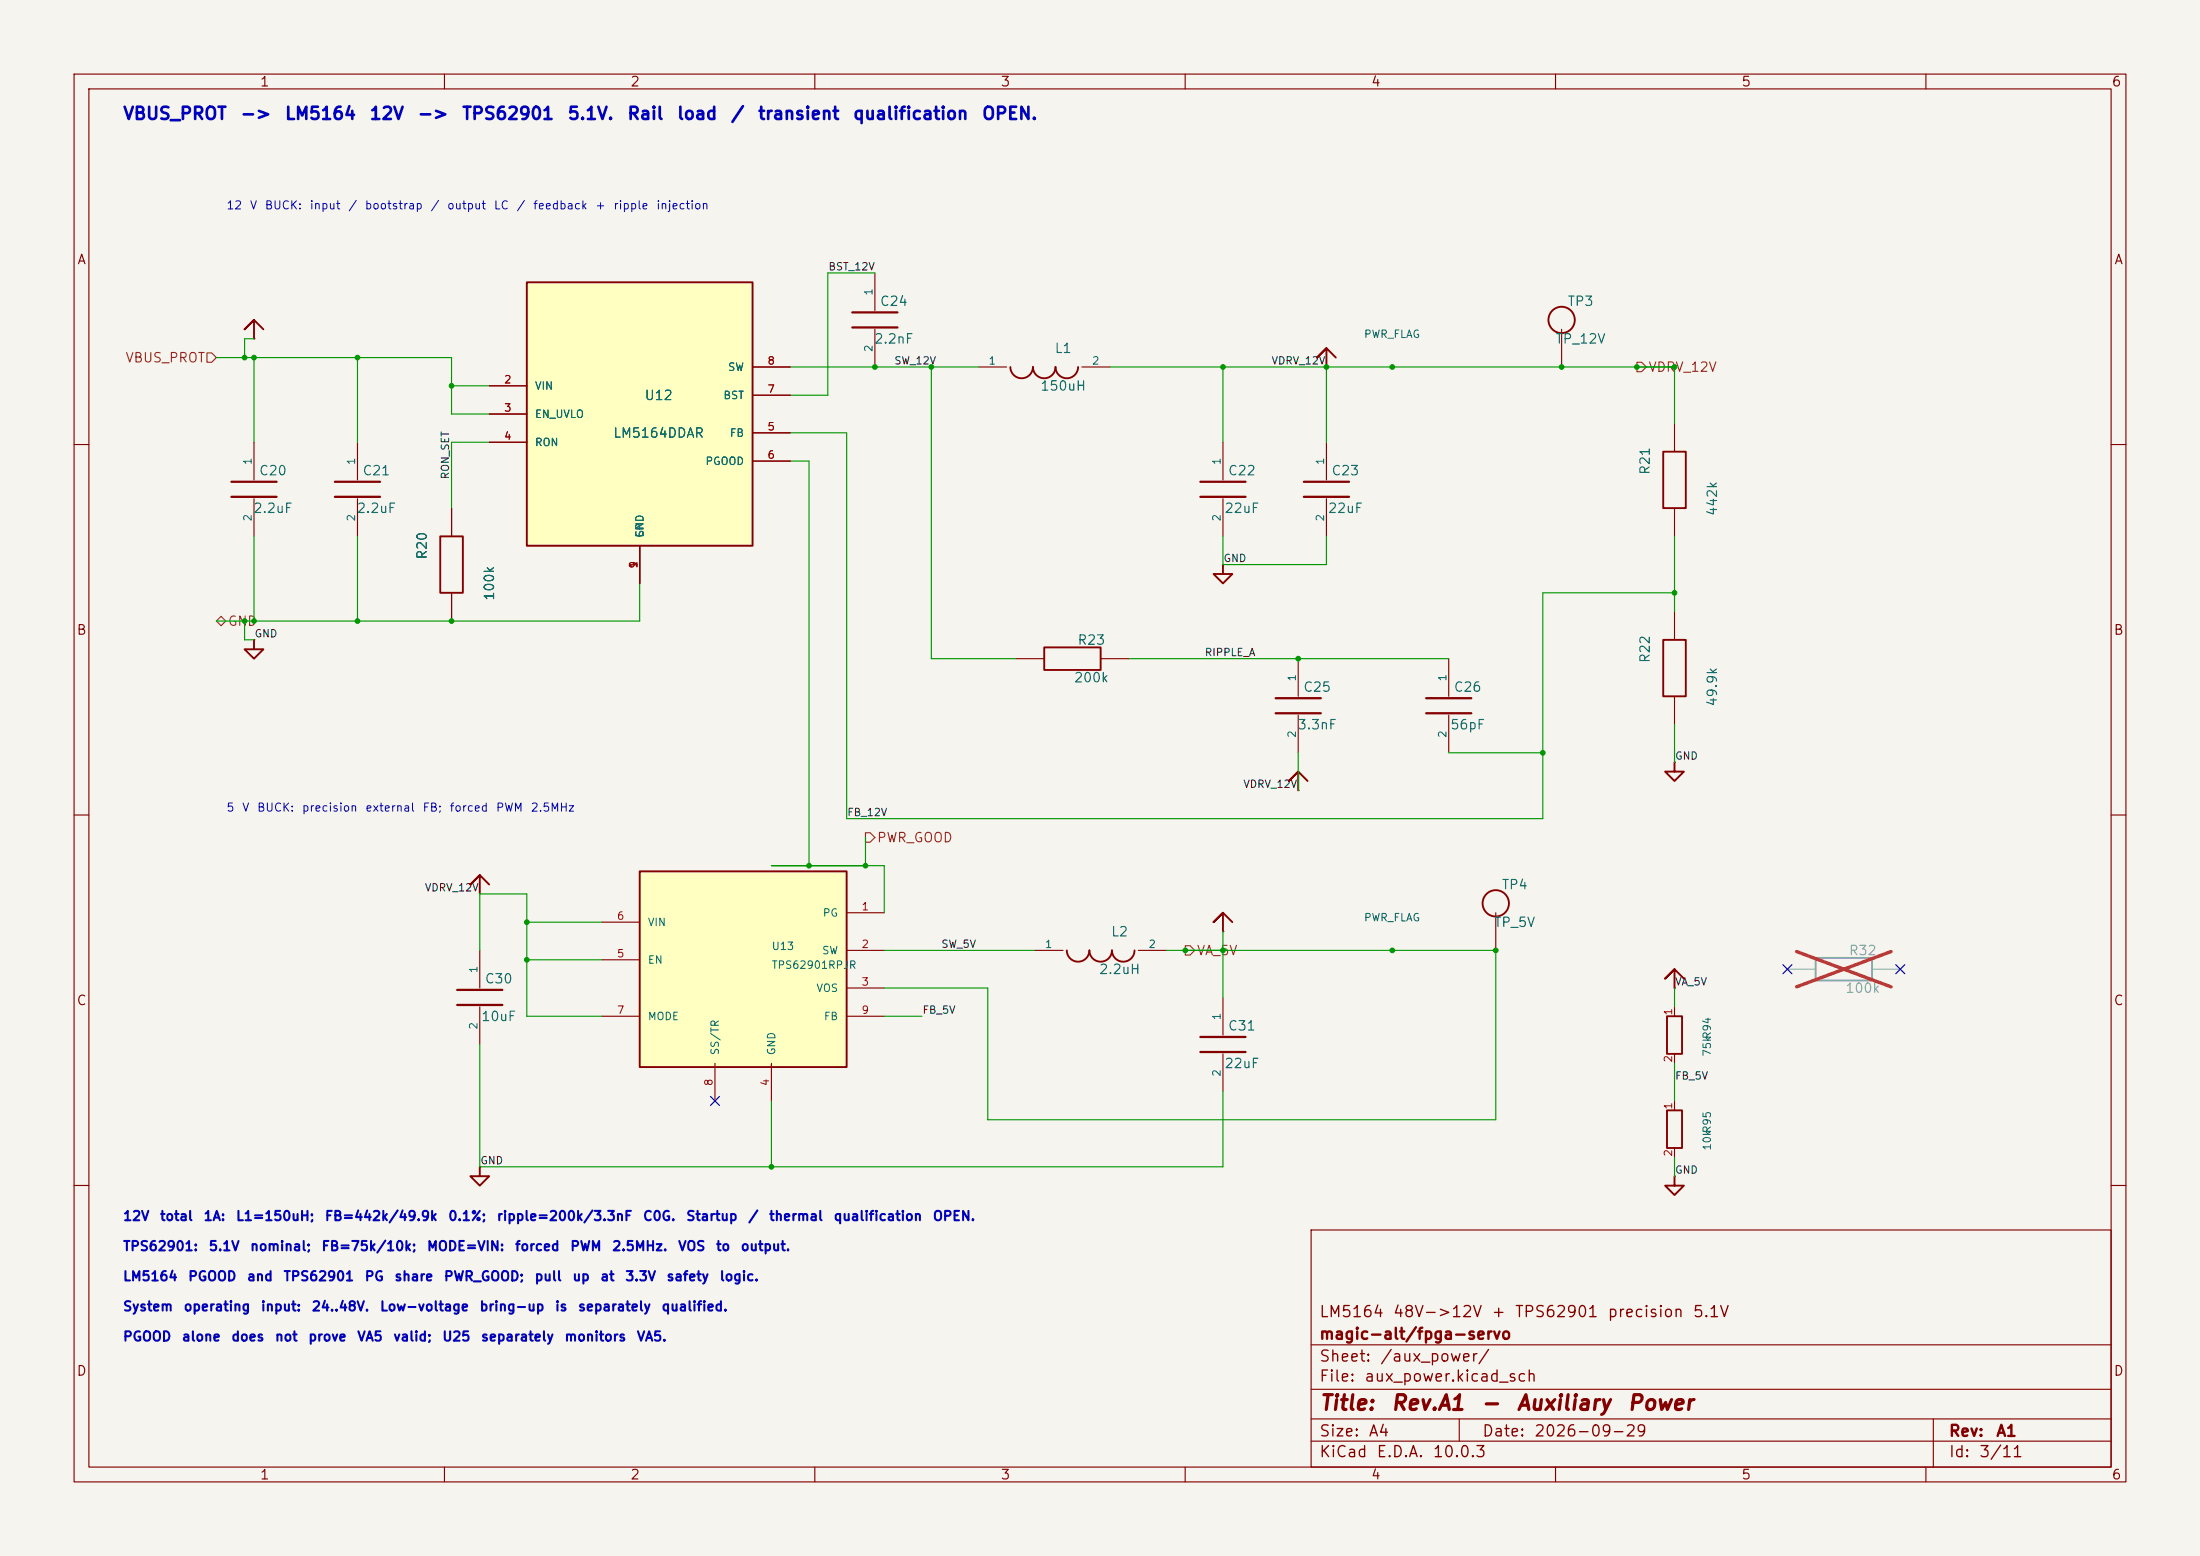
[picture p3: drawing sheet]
<svg xmlns="http://www.w3.org/2000/svg" width="297mm" height="210mm" viewBox="0 0 297 210" stroke-linecap="round" stroke-linejoin="round" font-family="sans-serif">
<path d="M0 0h297v210h-297z" fill="#f5f4ef" stroke="#f5f4ef" stroke-width=".14"/>
<g fill="none" stroke="#840000" stroke-width=".15">
<path d="M10 10h277v190h-277zM12 12h273v186h-273zM60 10v2M110 10v2M160 10v2M210 10v2M260 10v2M34.3 45.7h.1M48.3 59.7v5.1M165.1 59.7v5.1M179.1 49.5h.1M179.1 59.7v5.1"/>
<path d="M10 60h2M48.3 67.3v5.1M61 68.6v3.8M165.1 67.3v5.1M179.1 67.3v5.1M285 60h2M34.3 86.4h.1M61 80v3.8M137.2 88.9h3.8M148.6 88.9h3.8M175.3 88.9v5.1M175.3 96.5v5.1"/>
<path d="M195.6 88.9v5.1M195.6 96.5v5.1M10 110h2M175.3 106.7h.1M285 110h2M64.8 120.7h.1M165.1 134.6v5.1M226.1 133.4h.1M165.1 142.2v5.1M226.1 158.8h.1M226.1 148.6v1.3M226.1 154.9v1.3"/>
<path d="M10 160h2M177 166h108v32h-108zM285 160h2M60 198v2M110 198v2M160 198v2M177 194.5h108M177 191.5h108M177 187.5h108M177 181.5h108M197 191.5v3M210 198v2"/>
<path d="M260 198v2M261 191.5v6.5"/>
</g>
<path d="M245.1 129.3h7.6v3h-7.6z" fill="none" stroke="#9c9b98" stroke-width=".25"/>
<path d="M241.3 130.8h3.8M252.7 130.8h3.8" fill="none" stroke="#9c9b98" stroke-width=".15"/>
<path d="M242.5 128.4l12.8 4.8M255.3 128.4l-12.8 4.8" fill="none" stroke="#e12e31" stroke-width=".46"/>
<path d="M45.2 65h6.1M45.2 67.1h6.1M162.1 65h6M162.1 67.1h6M176 65h6.1M176 67.1h6.1M172.2 94.2h6.1M172.2 96.3h6.1M192.5 94.2h6.1M192.5 96.3h6.1M162.1 140h6M162.1 142h6" fill="none" stroke="#840000" stroke-width=".3"/>
<path d="M35.6 44.5l-1.3-1.3-1.3 1.3 1.3-1.3v2.5M180.3 48.3l-1.2-1.3-1.3 1.3 1.3-1.3v2.5M59.4 72.4h3.1v7.6h-3.1zM34.3 86.4v1.2h-1.3l1.3 1.3 1.3-1.3h-1.3M141 87.4h7.6v3h-7.6zM66 119.4l-1.2-1.3-1.3 1.3 1.3-1.3v2.6M176.5 105.4l-1.2-1.3-1.3 1.3 1.3-1.3v2.6M227.3 132.1l-1.2-1.3-1.3 1.3 1.3-1.3v2.6M225 149.9h2.1v5h-2.1zM226.1 158.8v1.2h-1.3l1.3 1.3 1.2-1.3h-1.2" fill="none" stroke="#840000" stroke-width=".25"/>
<path d="M71.1 38.1h30.5v35.6h-30.5z" fill="#ffffc2"/>
<path d="M71.1 38.1h30.5v35.6h-30.5zM224.5 86.4h3.1v7.6h-3.1z" fill="none" stroke="#840000" stroke-width=".25"/>
<path d="M66 52.1h5.1M66 55.9h5.1M66 59.7h5.1M101.6 58.4h5.1M101.6 53.3h5.1M101.6 49.5h5.1M86.4 73.7v5M101.6 62.2h5.1M226.1 82.6v3.8M226.1 94v3.8" fill="none" stroke="#840000" stroke-width=".15"/>
<path d="M86.4 117.6h27.9v26.4h-27.9z" fill="#ffffc2"/>
<g fill="none" stroke="#840000" stroke-width=".25">
<path d="M136.4 49.5a1.52 1.52 0 0 0 1.5 1.6 1.52 1.52 0 0 0 1.5-1.6 1.52 1.52 0 0 0 1.6 1.6 1.52 1.52 0 0 0 1.5-1.6 1.52 1.52 0 0 0 1.5 1.6 1.52 1.52 0 0 0 1.5-1.6M165.1 76.2v1.3h-1.3l1.3 1.2 1.3-1.2h-1.3M224.5 61h3.1v7.6h-3.1zM86.4 117.6h27.9v26.4h-27.9zM226.1 102.9v1.2h-1.3l1.3 1.3 1.2-1.3h-1.2M144 128.3a1.52 1.52 0 0 0 1.5 1.5 1.52 1.52 0 0 0 1.6-1.5 1.52 1.52 0 0 0 1.5 1.5 1.52 1.52 0 0 0 1.5-1.5 1.52 1.52 0 0 0 1.5 1.5 1.52 1.52 0 0 0 1.6-1.5M166.4 124.5l-1.3-1.3-1.3 1.3 1.3-1.3v2.5M225 137.2h2.1v5h-2.1zM64.8 157.5v1.3h-1.3l1.3 1.2 1.2-1.2h-1.2"/>
<circle cx="210.8" cy="43.2" r="1.78"/>
<circle cx="201.9" cy="121.9" r="1.78"/>
</g>
<g fill="none" stroke="#840000" stroke-width=".15">
<path d="M118.1 36.8v5.1M34.3 59.7v5.1M66 52.1h5.1M66 55.9h5.1M66 59.7h5.1M101.6 49.5h5.1M101.6 58.4h5.1M101.6 53.3h5.1M118.1 44.5v5M132.1 49.5h3.8M146 49.5h3.9M188 49.5h.1"/>
<path d="M210.8 44.5v5M226.1 57.2v3.8M34.3 67.3v5.1M61 68.6v3.8M86.4 73.7v5M101.6 62.2h5.1M165.1 76.2h.1M226.1 68.6v3.8M61 80v3.8M226.1 102.9h.1M64.8 128.3v5.1M64.8 135.9v5.1"/>
<path d="M81.3 129.5h5.1M81.3 124.5h5.1M81.3 137.2h5.1M114.3 123.2h5.1M114.3 128.3h5.1M114.3 133.4h5.1M114.3 137.2h5.1M139.7 128.3h3.8M153.7 128.3h3.8M165.1 125.7h.1M188 128.3h.1M201.9 123.2v5.1"/>
<path d="M226.1 135.9v1.3M64.8 157.5h.1M96.5 143.5v5.1M104.1 143.5v5.1M226.1 142.2v1.3"/>
</g>
<path d="M115.1 42.2h6.1M115.1 44.2h6.1M31.2 65h6.1M31.2 67.1h6.1M61.7 133.6h6.1M61.7 135.6h6.1" fill="none" stroke="#840000" stroke-width=".3"/>
<path d="M27.9 47.6h.7l.6 .7-.6 .6h-.7zM221 48.9h.6l.6 .6-.6 .7h-.6zM29.2 83.8l.6-.6 .7 .6-.7 .7zM116.8 112.4h.7l.6 .6-.6 .7h-.7zM160 127.6h.7l.6 .7-.6 .6h-.7z" fill="none" stroke="#725600" stroke-width=".15"/>
<g fill="none" stroke="#009600" stroke-width=".15">
<path d="M118.1 36.8h-6.3v16.5h-5.1M29.2 48.3h31.8v7.6h5M34.3 48.3v11.4M34.3 45.7h-1.3v2.6M48.3 48.3v11.4M61 52.1h5M66 59.7h-5v8.9M106.7 58.4h7.6v52.1h94v-30.5h17.8M106.7 49.5h25.4M125.7 49.5v39.4h11.5M149.9 49.5h76.2v7.7M165.1 49.5v10.2"/>
<path d="M179.1 49.5v10.2M34.3 72.4v11.4M48.3 72.4v11.4M86.4 78.7v5.1h-57.2M106.7 62.2h2.5v54.6M165.1 72.4v3.8h14v-3.8M226.1 72.4v10.2M33 83.8v2.6h1.3M152.4 88.9h43.2M226.1 97.8v5.1M104.1 116.8h15.3v6.4M116.8 113v3.8"/>
<path d="M175.3 101.6v5.1M195.6 101.6h12.7M64.8 128.3v-7.6h6.3v16.5h10.2M71.1 124.5h10.2M71.1 129.5h10.2M119.4 128.3h20.3M119.4 137.2h5.1M157.5 128.3h44.4v22.8h-68.6v-17.7h-13.9M165.1 125.7v8.9M226.1 133.4v2.5M64.8 141v16.5h100.3v-10.2M104.1 148.6v8.9"/>
<path d="M226.1 143.5v5.1M226.1 156.2v2.6"/>
</g>
<path d="M240.7 130.2l1.2 1.2M241.9 130.2l-1.2 1.2M255.9 130.2l1.2 1.2M257.1 130.2l-1.2 1.2M95.9 148l1.2 1.2M97.1 148l-1.2 1.2" fill="none" stroke="#000084" stroke-width=".15"/>
<g fill="#009600" stroke="#009600" stroke-width=".14">
<circle cx="61" cy="52.1" r=".32"/>
<circle cx="118.1" cy="49.5" r=".32"/>
<circle cx="125.7" cy="49.5" r=".32"/>
<circle cx="116.8" cy="116.8" r=".32"/>
<circle cx="201.9" cy="128.3" r=".32"/>
<circle cx="188" cy="128.3" r=".32"/>
<circle cx="160" cy="128.3" r=".32"/>
<circle cx="165.1" cy="128.3" r=".32"/>
<circle cx="226.1" cy="80" r=".32"/>
<circle cx="179.1" cy="49.5" r=".32"/>
<circle cx="210.8" cy="49.5" r=".32"/>
<circle cx="165.1" cy="49.5" r=".32"/>
<circle cx="226.1" cy="49.5" r=".32"/>
<circle cx="221" cy="49.5" r=".32"/>
<circle cx="208.3" cy="101.6" r=".32"/>
<circle cx="71.1" cy="129.5" r=".32"/>
<circle cx="109.2" cy="116.8" r=".32"/>
<circle cx="71.1" cy="124.5" r=".32"/>
<circle cx="104.1" cy="157.5" r=".32"/>
<circle cx="48.3" cy="83.8" r=".32"/>
<circle cx="61" cy="83.8" r=".32"/>
<circle cx="33" cy="83.8" r=".32"/>
<circle cx="34.3" cy="83.8" r=".32"/>
<circle cx="33" cy="48.3" r=".32"/>
<circle cx="34.3" cy="48.3" r=".32"/>
<circle cx="48.3" cy="48.3" r=".32"/>
<circle cx="188" cy="49.5" r=".32"/>
<circle cx="175.3" cy="88.9" r=".32"/>
</g>
<g font-size="2" fill="#840000">
<text x="178" y="190.8">Title:</text>
<text x="187.7" y="190.8">Rev.A1</text>
<text x="199.8" y="190.8">-</text>
<text x="204.6" y="190.8">Auxiliary</text>
<text x="219.6" y="190.8">Power</text>
</g>
<g font-size="1.7" fill="#0000c2">
<text x="16.5" y="16.6">VBUS_PROT</text>
<text x="32.3" y="16.6">-&gt;</text>
<text x="38.4" y="16.6">LM5164</text>
<text x="49.8" y="16.6">12V</text>
<text x="56.3" y="16.6">-&gt;</text>
<text x="62.3" y="16.6">TPS62901</text>
<text x="76.5" y="16.6">5.1V.</text>
<text x="84.6" y="16.6">Rail</text>
<text x="91.3" y="16.6">load</text>
<text x="98.6" y="16.6">/</text>
<text x="102.2" y="16.6">transient</text>
<text x="115.1" y="16.6">qualification</text>
<text x="132.5" y="16.6">OPEN.</text>
</g>
<g font-size="1.5" fill="#840000">
<text x="178" y="178.2">LM5164</text>
<text x="187.9" y="178.2">48V-&gt;12V</text>
<text x="201.2" y="178.2">+</text>
<text x="204.4" y="178.2">TPS62901</text>
<text x="216.9" y="178.2">precision</text>
<text x="228.4" y="178.2">5.1V</text>
<text x="178" y="184.2">Sheet:</text>
<text x="178" y="181.2">magic-alt/fpga-servo</text>
<text x="186.2" y="184.2">/aux_power/</text>
<text x="178" y="186.9">File:</text>
<text x="184.1" y="186.9">aux_power.kicad_sch</text>
<text x="178" y="197.1">KiCad</text>
<text x="178" y="194.3">Size:</text>
<text x="184.7" y="194.3">A4</text>
<text x="185.7" y="197.1">E.D.A.</text>
<text x="193.3" y="197.1">10.0.3</text>
<text x="200" y="194.3">Date:</text>
<text x="207" y="194.3">2026-09-29</text>
<text x="263" y="194.3">Rev:</text>
<text x="263" y="197.1">Id:</text>
<text x="267.1" y="197.1">3/11</text>
<text x="269.4" y="194.3">A1</text>
</g>
<g font-size="1.3" fill="#840000">
<text x="35" y="12">1</text>
<text x="85" y="12">2</text>
<text x="135" y="12">3</text>
<text x="185" y="12">4</text>
<text x="235" y="12">5</text>
<text x="285" y="12">6</text>
<text x="10.3" y="36">A</text>
<text x="285.3" y="36">A</text>
<text x="10.3" y="86">B</text>
<text x="285.3" y="86">B</text>
<text x="10.3" y="136">C</text>
<text x="285.3" y="136">C</text>
<text x="10.3" y="186">D</text>
<text x="285.3" y="186">D</text>
<text x="35" y="200">1</text>
<text x="85" y="200">2</text>
<text x="135" y="200">3</text>
<text x="185" y="200">4</text>
<text x="235" y="200">5</text>
<text x="285" y="200">6</text>
</g>
<g font-size="1.3" fill="#006464">
<text x="118.7" y="41.6">C24</text>
<text x="211.5" y="41.6">TP3</text>
<text x="117.9" y="46.7">2.2nF</text>
<text x="142.3" y="48">L1</text>
<text x="209.9" y="46.7">TP_12V</text>
<text x="140.4" y="53">150uH</text>
<text x="82.7" y="59.4">LM5164DDAR</text>
<text x="86.9" y="54.3">U12</text>
<text x="34.9" y="64.5">C20</text>
<text x="48.9" y="64.5">C21</text>
<text x="165.7" y="64.5">C22</text>
<text x="179.7" y="64.5">C23</text>
<text x="223" y="64.2" transform="rotate(-90 223 64.2)">R21</text>
<text x="34.1" y="69.6">2.2uF</text>
<text x="48.1" y="69.6">2.2uF</text>
<text x="165.2" y="69.6">22uF</text>
<text x="179.2" y="69.6">22uF</text>
<text x="232.1" y="69.7" transform="rotate(-90 232.1 69.7)">442k</text>
<text x="57.9" y="75.6" transform="rotate(-90 57.9 75.6)">R20</text>
<text x="67" y="81.2" transform="rotate(-90 67 81.2)">100k</text>
<text x="145.4" y="87.3">R23</text>
<text x="223" y="89.6" transform="rotate(-90 223 89.6)">R22</text>
<text x="144.9" y="92.4">200k</text>
<text x="175.9" y="93.7">C25</text>
<text x="196.2" y="93.7">C26</text>
<text x="232.1" y="95.4" transform="rotate(-90 232.1 95.4)">49.9k</text>
<text x="175.1" y="98.8">3.3nF</text>
<text x="195.7" y="98.8">56pF</text>
<text x="201.6" y="125.4">TP_5V</text>
<text x="202.6" y="120.4">TP4</text>
<text x="148.3" y="131.8">2.2uH</text>
<text x="149.9" y="126.7">L2</text>
<text x="65.4" y="133.1">C30</text>
<text x="64.9" y="138.1">10uF</text>
<text x="165.7" y="139.4">C31</text>
<text x="165.2" y="144.5">22uF</text>
</g>
<g font-size="1.3" fill="#725600">
<text x="16.8" y="49.2">VBUS_PROT</text>
<text x="222.4" y="50.5">VDRV_12V</text>
<text x="30.7" y="84.8">GND</text>
<text x="118.3" y="114">PWR_GOOD</text>
<text x="161.5" y="129.2">VA_5V</text>
</g>
<g font-size="1.3" fill="#939391">
<text x="249.5" y="129.2">R32</text>
<text x="249" y="134.3">100k</text>
</g>
<g font-size="1.3" fill="#0000c2">
<text x="16.5" y="165.1">12V</text>
<text x="21.5" y="165.1">total</text>
<text x="27.4" y="165.1">1A:</text>
<text x="31.8" y="165.1">L1=150uH;</text>
<text x="43.8" y="165.1">FB=442k/49.9k</text>
<text x="60.4" y="165.1">0.1%;</text>
<text x="67" y="165.1">ripple=200k/3.3nF</text>
<text x="86.7" y="165.1">C0G.</text>
<text x="92.5" y="165.1">Startup</text>
<text x="100.9" y="165.1">/</text>
<text x="103.7" y="165.1">thermal</text>
<text x="112.4" y="165.1">qualification</text>
<text x="125.8" y="165.1">OPEN.</text>
<text x="16.5" y="173.2">LM5164</text>
<text x="16.5" y="169.1">TPS62901:</text>
<text x="25.3" y="173.2">PGOOD</text>
<text x="28.1" y="169.1">5.1V</text>
<text x="33.2" y="173.2">and</text>
<text x="33.7" y="169.1">nominal;</text>
<text x="38.2" y="173.2">TPS62901</text>
<text x="43.3" y="169.1">FB=75k/10k;</text>
<text x="49.1" y="173.2">PG</text>
<text x="53.2" y="173.2">share</text>
<text x="57.5" y="169.1">MODE=VIN:</text>
<text x="59.8" y="173.2">PWR_GOOD;</text>
<text x="69.4" y="169.1">forced</text>
<text x="72.1" y="173.2">pull</text>
<text x="76.9" y="169.1">PWM</text>
<text x="77.2" y="173.2">up</text>
<text x="81" y="173.2">at</text>
<text x="82.5" y="169.1">2.5MHz.</text>
<text x="84.3" y="173.2">3.3V</text>
<text x="89.9" y="173.2">safety</text>
<text x="91.5" y="169.1">VOS</text>
<text x="96.6" y="169.1">to</text>
<text x="97.1" y="173.2">logic.</text>
<text x="99.9" y="169.1">output.</text>
<text x="16.5" y="177.3">System</text>
<text x="24.7" y="177.3">operating</text>
<text x="35.1" y="177.3">input:</text>
<text x="42" y="177.3">24..48V.</text>
<text x="51.2" y="177.3">Low-voltage</text>
<text x="64.6" y="177.3">bring-up</text>
<text x="74.8" y="177.3">is</text>
<text x="77.9" y="177.3">separately</text>
<text x="89.2" y="177.3">qualified.</text>
<text x="16.5" y="181.3">PGOOD</text>
<text x="24.5" y="181.3">alone</text>
<text x="31.1" y="181.3">does</text>
<text x="37" y="181.3">not</text>
<text x="41.5" y="181.3">prove</text>
<text x="48.1" y="181.3">VA5</text>
<text x="53" y="181.3">valid;</text>
<text x="59.6" y="181.3">U25</text>
<text x="64.8" y="181.3">separately</text>
<text x="76.1" y="181.3">monitors</text>
<text x="85.9" y="181.3">VA5.</text>
</g>
<g font-size="1.1" fill="#0000c2">
<text x="30.5" y="28.5">12</text>
<text x="33.7" y="28.5">V</text>
<text x="35.7" y="28.5">BUCK:</text>
<text x="41.7" y="28.5">input</text>
<text x="46.9" y="28.5">/</text>
<text x="49.2" y="28.5">bootstrap</text>
<text x="58" y="28.5">/</text>
<text x="60.3" y="28.5">output</text>
<text x="66.6" y="28.5">LC</text>
<text x="69.6" y="28.5">/</text>
<text x="71.9" y="28.5">feedback</text>
<text x="80.3" y="28.5">+</text>
<text x="82.7" y="28.5">ripple</text>
<text x="88.5" y="28.5">injection</text>
<text x="30.5" y="109.8">5</text>
<text x="32.6" y="109.8">V</text>
<text x="34.6" y="109.8">BUCK:</text>
<text x="40.7" y="109.8">precision</text>
<text x="49.2" y="109.8">external</text>
<text x="57" y="109.8">FB;</text>
<text x="60.6" y="109.8">forced</text>
<text x="66.9" y="109.8">PWM</text>
<text x="71.6" y="109.8">2.5MHz</text>
</g>
<g font-size="1" fill="#0f0f0f">
<text x="111.8" y="36.7">BST_12V</text>
<text x="120.6" y="49.4">SW_12V</text>
<text x="171.6" y="49.4">VDRV_12V</text>
<text x="60.9" y="64.8" transform="rotate(-90 60.9 64.8)">RON_SET</text>
<text x="165.1" y="76.1">GND</text>
<text x="34.3" y="86.3">GND</text>
<text x="162.6" y="88.8">RIPPLE_A</text>
<text x="167.8" y="106.6">VDRV_12V</text>
<text x="226.1" y="102.8">GND</text>
<text x="114.3" y="110.4">FB_12V</text>
<text x="57.3" y="120.6">VDRV_12V</text>
<text x="127" y="128.2">SW_5V</text>
<text x="124.5" y="137.1">FB_5V</text>
<text x="226.1" y="133.3">VA_5V</text>
<text x="226.1" y="146">FB_5V</text>
<text x="64.8" y="157.4">GND</text>
<text x="226.1" y="158.7">GND</text>
</g>
<g font-size="1" fill="#006464">
<text x="118" y="40" transform="rotate(-90 118 40)">1</text>
<text x="118" y="47.6" transform="rotate(-90 118 47.6)">2</text>
<text x="184.1" y="45.9">PWR_FLAG</text>
<text x="72.1" y="52.8">VIN</text>
<text x="98.2" y="50.3">SW</text>
<text x="133.4" y="49.5">1</text>
<text x="147.3" y="49.5">2</text>
<text x="72.1" y="56.7">EN_UVLO</text>
<text x="97.6" y="54.1">BST</text>
<text x="98.4" y="59.2">FB</text>
<text x="34.2" y="62.8" transform="rotate(-90 34.2 62.8)">1</text>
<text x="48.2" y="62.8" transform="rotate(-90 48.2 62.8)">1</text>
<text x="72.1" y="60.5">RON</text>
<text x="95.2" y="63">PGOOD</text>
<text x="165" y="62.8" transform="rotate(-90 165 62.8)">1</text>
<text x="179" y="62.8" transform="rotate(-90 179 62.8)">1</text>
<text x="34.2" y="70.5" transform="rotate(-90 34.2 70.5)">2</text>
<text x="48.2" y="70.5" transform="rotate(-90 48.2 70.5)">2</text>
<text x="165" y="70.5" transform="rotate(-90 165 70.5)">2</text>
<text x="179" y="70.5" transform="rotate(-90 179 70.5)">2</text>
<text x="87.1" y="72.6" transform="rotate(-90 87.1 72.6)">GND</text>
<text x="87.1" y="72.6" transform="rotate(-90 87.1 72.6)">EP</text>
<text x="175.2" y="92.1" transform="rotate(-90 175.2 92.1)">1</text>
<text x="195.5" y="92.1" transform="rotate(-90 195.5 92.1)">1</text>
<text x="175.2" y="99.7" transform="rotate(-90 175.2 99.7)">2</text>
<text x="195.5" y="99.7" transform="rotate(-90 195.5 99.7)">2</text>
<text x="87.4" y="125.2">VIN</text>
<text x="111" y="124">PG</text>
<text x="184.1" y="124.6">PWR_FLAG</text>
<text x="64.7" y="131.4" transform="rotate(-90 64.7 131.4)">1</text>
<text x="87.4" y="130.3">EN</text>
<text x="104.1" y="128.5">U13</text>
<text x="104.1" y="131">TPS62901RPJR</text>
<text x="110.9" y="129">SW</text>
<text x="141" y="128.2">1</text>
<text x="155" y="128.2">2</text>
<text x="87.4" y="137.9">MODE</text>
<text x="110.1" y="134.1">VOS</text>
<text x="111.1" y="137.9">FB</text>
<text x="165" y="137.8" transform="rotate(-90 165 137.8)">1</text>
<text x="64.7" y="139" transform="rotate(-90 64.7 139)">2</text>
<text x="97.3" y="142.5" transform="rotate(-90 97.3 142.5)">SS/TR</text>
<text x="104.9" y="142.5" transform="rotate(-90 104.9 142.5)">GND</text>
<text x="231.2" y="142.7" transform="rotate(-90 231.2 142.7)">75k</text>
<text x="231.2" y="140.3" transform="rotate(-90 231.2 140.3)">R94</text>
<text x="165" y="145.4" transform="rotate(-90 165 145.4)">2</text>
<text x="231.2" y="155.4" transform="rotate(-90 231.2 155.4)">10k</text>
<text x="231.2" y="153" transform="rotate(-90 231.2 153)">R95</text>
</g>
<g font-size="1" fill="#a90000">
<text x="68" y="52">2</text>
<text x="103.5" y="53.3">7</text>
<text x="103.5" y="49.5">8</text>
<text x="68" y="55.8">3</text>
<text x="68" y="59.6">4</text>
<text x="103.5" y="58.3">5</text>
<text x="103.5" y="62.2">6</text>
<text x="86.3" y="76.8" transform="rotate(-90 86.3 76.8)">1</text>
<text x="86.3" y="76.8" transform="rotate(-90 86.3 76.8)">9</text>
<text x="83.2" y="124.4">6</text>
<text x="116.2" y="123.1">1</text>
<text x="83.2" y="129.5">5</text>
<text x="116.2" y="128.2">2</text>
<text x="83.2" y="137.1">7</text>
<text x="116.2" y="133.3">3</text>
<text x="116.2" y="137.1">9</text>
<text x="226" y="137.1" transform="rotate(-90 226 137.1)">1</text>
<text x="226" y="143.5" transform="rotate(-90 226 143.5)">2</text>
<text x="96.4" y="146.7" transform="rotate(-90 96.4 146.7)">8</text>
<text x="104.1" y="146.7" transform="rotate(-90 104.1 146.7)">4</text>
<text x="226" y="149.8" transform="rotate(-90 226 149.8)">1</text>
<text x="226" y="156.2" transform="rotate(-90 226 156.2)">2</text>
</g>
</svg>
